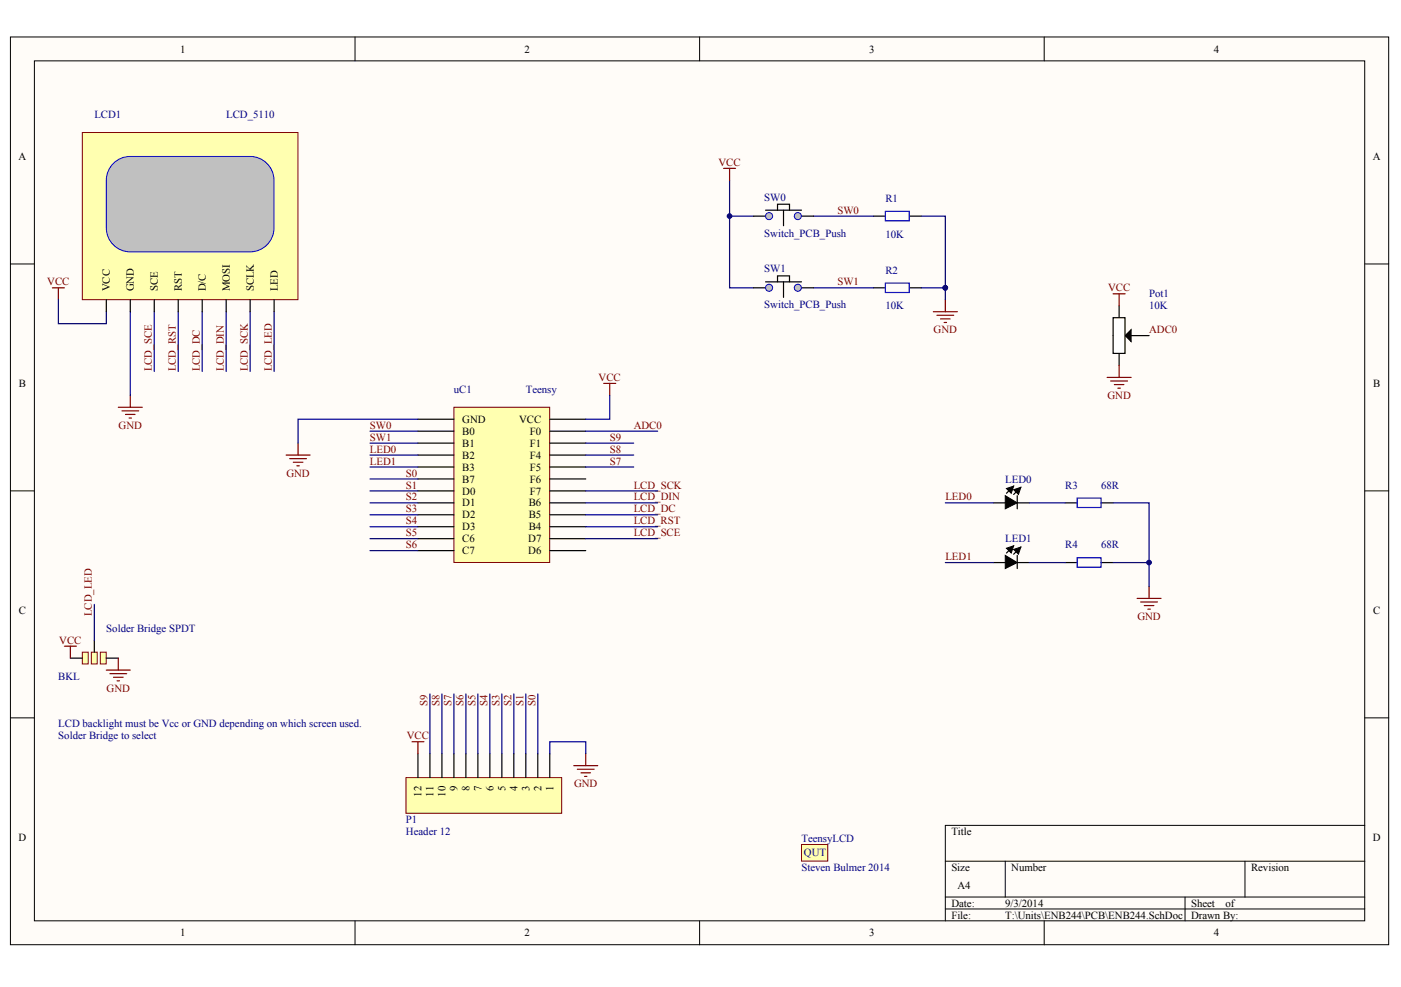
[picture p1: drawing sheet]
<svg xmlns="http://www.w3.org/2000/svg" width="287mm" height="202mm" viewBox="0 0 287 202" stroke-linecap="round" stroke-linejoin="round" font-family="sans-serif">
<g fill="#fffcf8" stroke="#000" stroke-width=".2">
<path d="M2.1 7.6h282.2v185.9h-282.2z"/>
<path d="M7 12.5h272.4v176.1h-272.4z"/>
</g>
<g fill="none" stroke="#000" stroke-width=".2">
<path d="M72.7 7.6v4.9M143.2 7.6v4.9M213.8 7.6v4.9M2.1 54.1h4.9M279.4 54.1h4.9M2.1 100.5h4.9M279.4 100.5h4.9M2.1 147h4.9M279.4 147h4.9M193.5 176.4h85.9M205.8 176.4v7.3M254.9 176.4v7.3"/>
<path d="M279.4 169h-85.9v19.6M72.7 188.6v4.9M143.2 188.6v4.9M193.5 183.7h85.9M193.5 186.2h85.9M213.8 188.6v4.9M242.6 183.7v4.9"/>
</g>
<path d="M92.9 83.4h19.6v31.8h-19.6z" fill="#ffffb0" stroke="#800000" stroke-width=".2"/>
<g fill="none" stroke="#000" stroke-width=".25">
<path d="M227.9 68.7h7.3M229.1 62.6v12.3M85.6 93.2h7.3M85.6 95.6h7.3M85.6 98.1h7.3M85.6 85.9h7.3M85.6 88.3h7.3M85.6 90.8h7.3M112.6 93.2h7.3M112.6 95.6h7.3M112.6 98.1h7.3M112.6 85.9h7.3"/>
<path d="M112.6 88.3h7.3M112.6 90.8h7.3M207.5 99.6l-1.5 1.4M209 99.8l-1.5 1.5M85.6 100.5h7.3M85.6 103h7.3M85.6 105.4h7.3M85.6 107.9h7.3M85.6 110.3h7.3M85.6 112.8h7.3M112.6 100.5h7.3M112.6 103h7.3"/>
<path d="M112.6 105.4h7.3M112.6 107.9h7.3M112.6 110.3h7.3M112.6 112.8h7.3M203.3 103h2.5M203.3 115.2h2.5M207.5 111.8l-1.5 1.5M208.2 103h2.5M208.2 101.5v2.7M208.2 113.7v2.7M208.2 115.2h2.5M209 112l-1.5 1.5"/>
</g>
<path d="M230.3 68.7l1.3-1.2v2.5zM205.8 101.5l2.4 1.5-2.4 1.2zM205.8 113.7l2.4 1.5-2.4 1.2zM206 100l1.5-.4-.5 1.4zM206 112.3l1.5-.5-.5 1.5zM207.5 100.3l1.5-.5-.5 1.5zM207.5 112.5l1.5-.5-.5 1.5z" fill="#000" stroke="#000" stroke-width=".2"/>
<path d="M227.9 65.1h2.4v7.3h-2.4z" fill="#fff" stroke="#000" stroke-width=".25"/>
<path d="M178.8 44.3h2.5M178.8 58.9h2.5M186.2 44.3h2.4M186.2 58.9h2.4M218.1 103h2.4M218.1 115.2h2.4M225.4 103h2.5M225.4 115.2h2.5" fill="none" stroke="#000" stroke-width=".25"/>
<path d="M181.3 43.3h4.8v1.9h-4.8zM181.3 58h4.8v1.9h-4.8zM220.5 102h4.9v1.9h-4.9zM220.5 114.2h4.9v2h-4.9z" fill="none" stroke="#00f" stroke-width=".25"/>
<g fill="none" stroke="#800000" stroke-width=".25">
<path d="M148.1 34.5h2.5M149.4 34.5v2.4M10.7 58.9h2.5M11.9 58.9v2.5M123.6 78.5h2.4M124.8 78.5v2.5M191.1 63.8h4.9M191.8 64.6h3.4M192.5 65.3h2M193.3 66h.5M193.5 61.4v2.4M226.6 77.3h5"/>
<path d="M227.4 78h3.4M227.9 60.2h2.4M228.1 78.8h2M228.9 79.5h.4M229.1 60.2v2.4M229.1 74.9v2.4M24.2 83.4h4.9M25 84.1h3.4M25.7 84.9h2M26.4 85.6h.5M26.7 81v2.4M58.6 93.2h4.9"/>
<path d="M59.3 93.9h3.4M60 94.7h2M60.8 95.4h.5M61 90.8v2.4M232.8 122.6h4.9M233.5 123.3h3.5M234.3 124h1.9M235 124.8h.5M235.2 120.1v2.5"/>
</g>
<g fill="none" stroke="#000080" stroke-width=".25">
<path d="M149.4 36.9v22h4.9M149.4 44.3h4.9M166.5 58.9h12.3M166.5 44.3h12.3M188.6 58.9h4.9v2.5M188.6 44.3h4.9v14.6M11.9 61.4v4.9h9.9v-2.5M26.7 63.8v17.2M31.6 63.8v12.3M36.5 63.8v12.3M41.4 63.8v12.3M46.3 63.8v12.3"/>
<path d="M51.2 63.8v12.3M56.1 63.8v12.3M75.7 88.3h9.9M75.7 90.8h9.9M75.7 93.2h9.9M75.7 95.6h9.9M75.7 98.1h9.9M85.6 85.9h-24.6v4.9M119.9 88.3h14.7M119.9 90.8h9.8M119.9 93.2h9.8M119.9 95.6h9.8"/>
<path d="M124.8 81v4.9h-4.9M75.7 103h9.9M75.7 110.3h9.9M75.7 107.9h9.9M75.7 105.4h9.9M75.7 100.5h9.9M75.7 112.8h9.9M119.9 103h14.7M119.9 110.3h14.7M119.9 107.9h14.7M119.9 105.4h14.7M119.9 100.5h14.7"/>
<path d="M193.5 115.2h9.8M193.5 103h9.8M210.7 115.2h7.4M210.7 103h7.4M227.9 103h7.3v17.1M227.9 115.2h7.3"/>
</g>
<g fill="#000080" stroke="#000080" stroke-width=".2">
<circle cx="193.5" cy="58.9" r=".48"/>
<circle cx="149.3" cy="44.3" r=".48"/>
<circle cx="235.2" cy="115.2" r=".48"/>
</g>
<path d="M83.1 159.3h31.9v7.3h-31.9z" fill="#ffffb0" stroke="#800000" stroke-width=".2"/>
<path d="M85.6 154.4v4.9M88 154.4v4.9M90.5 154.4v4.9M92.9 154.4v4.9M95.4 154.4v4.9M97.8 154.4v4.9M100.3 154.4v4.9M102.7 154.4v4.9M105.2 154.4v4.9M107.6 154.4v4.9M110.1 154.4v4.9M112.6 154.4v4.9" fill="none" stroke="#000" stroke-width=".25"/>
<path d="M84.3 151.9h2.5M85.6 151.9v2.5M117.5 156.8h4.9M118.2 157.5h3.4M118.9 158.3h2M119.7 159h.5M119.9 154.4v2.4" fill="none" stroke="#800000" stroke-width=".25"/>
<path d="M88 142.1v12.3M90.5 142.1v12.3M92.9 142.1v12.3M95.4 142.1v12.3M97.8 142.1v12.3M100.3 142.1v12.3M102.7 142.1v12.3M105.2 142.1v12.3M107.6 142.1v12.3M110.1 142.1v12.3M112.6 154.4v-2.5h7.3v2.5" fill="none" stroke="#000080" stroke-width=".25"/>
<path d="M164.1 173h5.4v3.4h-5.4z" fill="#ffffb0" stroke="#800000" stroke-width=".2"/>
<path d="M154.3 44.3h2.4M164.1 44.3h2.4" fill="none" stroke="#000" stroke-width=".25"/>
<g fill="#c0c0c0" stroke="#00f" stroke-width=".2">
<circle cx="157.4" cy="44.3" r=".72"/>
<circle cx="163.3" cy="44.3" r=".72"/>
</g>
<path d="M154.3 58.9h2.4M156.7 43h7.4M159.2 43v-1.2h2.4v1.2M160.4 43v3.2M164.1 58.9h2.4" fill="none" stroke="#000" stroke-width=".25"/>
<g fill="#c0c0c0" stroke="#00f" stroke-width=".2">
<circle cx="157.4" cy="58.9" r=".72"/>
<circle cx="163.3" cy="58.9" r=".72"/>
</g>
<path d="M156.7 57.7h7.4M159.2 57.7v-1.2h2.4v1.2M160.4 57.7v3.2" fill="none" stroke="#000" stroke-width=".25"/>
<path d="M16.9 27.1h44.1v34.3h-44.1z" fill="#ffffb0" stroke="#800000" stroke-width=".2"/>
<path d="M21.8 61.4v2.4M26.7 61.4v2.4M31.6 61.4v2.4M36.5 61.4v2.4M41.4 61.4v2.4M46.3 61.4v2.4M51.2 61.4v2.4M56.1 61.4v2.4" fill="none" stroke="#000" stroke-width=".25"/>
<path d="M22.9 33.8a4.9 4.9 0 0 1 3.8-1.8h24.5a4.9 4.9 0 0 1 4.9 4.9v9.8a4.9 4.9 0 0 1-4.9 4.9h-24.5a4.9 4.9 0 0 1-4.9-4.9v-9.8a4.9 4.9 0 0 1 1.1-3.1z" fill="#c0c0c0" stroke="#00f" stroke-width=".2"/>
<g fill="#ffffb0" stroke="#800000" stroke-width=".2">
<path d="M16.9 133.6h1.2v2.4h-1.2z"/>
<path d="M18.7 133.6h1.2v2.4h-1.2z"/>
</g>
<path d="M14.4 134.8h2.5M19.3 131.1v2.5" fill="none" stroke="#000" stroke-width=".25"/>
<path d="M20.5 133.6h1.2v2.4h-1.2z" fill="#ffffb0" stroke="#800000" stroke-width=".2"/>
<path d="M21.8 134.8h2.4" fill="none" stroke="#000" stroke-width=".25"/>
<path d="M19.3 123.8v7.3" fill="none" stroke="#000080" stroke-width=".25"/>
<path d="M13.2 132.3h2.4M14.4 132.3v2.5M21.8 137.2h4.9M22.5 138h3.4M23.2 138.7h2M24 139.4h.5M24.2 134.8v2.4" fill="none" stroke="#800000" stroke-width=".25"/>
<g font-size="2.2">
<text x="36.9" y="10.8">1</text>
<text x="107.4" y="10.8">2</text>
<text x="177.9" y="10.8">3</text>
<text x="248.5" y="10.8">4</text>
<text x="3.8" y="32.8">A</text>
<text x="281.1" y="32.8">A</text>
<text x="22.5" y="59.7" transform="rotate(-90 22.5 59.7)">VCC</text>
<text x="27.4" y="59.7" transform="rotate(-90 27.4 59.7)">GND</text>
<text x="32.3" y="59.7" transform="rotate(-90 32.3 59.7)">SCE</text>
<text x="37.2" y="59.7" transform="rotate(-90 37.2 59.7)">RST</text>
<text x="42.1" y="59.7" transform="rotate(-90 42.1 59.7)">D/C</text>
<text x="47" y="59.7" transform="rotate(-90 47 59.7)">MOSI</text>
<text x="52" y="59.7" transform="rotate(-90 52 59.7)">SCLK</text>
<text x="56.9" y="59.7" transform="rotate(-90 56.9 59.7)">LED</text>
<text x="3.8" y="79.3">B</text>
<text x="281.1" y="79.3">B</text>
<text x="94.6" y="86.6">GND</text>
<text x="94.6" y="89.1">B0</text>
<text x="106.3" y="86.6">VCC</text>
<text x="108.5" y="89.1">F0</text>
<text x="94.6" y="94">B2</text>
<text x="94.6" y="91.5">B1</text>
<text x="108.5" y="91.5">F1</text>
<text x="108.5" y="94">F4</text>
<text x="94.6" y="96.4">B3</text>
<text x="94.6" y="98.8">B7</text>
<text x="94.6" y="101.3">D0</text>
<text x="108.5" y="96.4">F5</text>
<text x="108.5" y="98.8">F6</text>
<text x="108.5" y="101.3">F7</text>
<text x="94.6" y="103.7">D1</text>
<text x="94.6" y="106.2">D2</text>
<text x="108.2" y="103.7">B6</text>
<text x="108.2" y="106.2">B5</text>
<text x="94.6" y="108.6">D3</text>
<text x="94.6" y="111.1">C6</text>
<text x="94.6" y="113.5">C7</text>
<text x="108.1" y="111.1">D7</text>
<text x="108.1" y="113.5">D6</text>
<text x="108.2" y="108.6">B4</text>
<text x="3.8" y="125.8">C</text>
<text x="281.1" y="125.8">C</text>
<text x="86.3" y="163.2" transform="rotate(-90 86.3 163.2)">12</text>
<text x="88.8" y="163.2" transform="rotate(-90 88.8 163.2)">11</text>
<text x="91.2" y="163.2" transform="rotate(-90 91.2 163.2)">10</text>
<text x="93.7" y="162.1" transform="rotate(-90 93.7 162.1)">9</text>
<text x="96.1" y="162.1" transform="rotate(-90 96.1 162.1)">8</text>
<text x="98.6" y="162.1" transform="rotate(-90 98.6 162.1)">7</text>
<text x="101" y="162.1" transform="rotate(-90 101 162.1)">6</text>
<text x="103.5" y="162.1" transform="rotate(-90 103.5 162.1)">5</text>
<text x="105.9" y="162.1" transform="rotate(-90 105.9 162.1)">4</text>
<text x="108.4" y="162.1" transform="rotate(-90 108.4 162.1)">3</text>
<text x="110.8" y="162.1" transform="rotate(-90 110.8 162.1)">2</text>
<text x="113.3" y="162.1" transform="rotate(-90 113.3 162.1)">1</text>
<text x="3.8" y="172.2">D</text>
<text x="194.8" y="171">Title</text>
<text x="281.1" y="172.2">D</text>
<text x="194.8" y="178.3">Size</text>
<text x="207" y="178.3">Number</text>
<text x="256.1" y="178.3">Revision</text>
<text x="194.8" y="185.7">Date:</text>
<text x="196" y="182">A4</text>
<text x="205.8" y="185.7">9/3/2014</text>
<text x="243.8" y="185.7">Sheet</text>
<text x="250.9" y="185.7">of</text>
<text x="36.9" y="191.8">1</text>
<text x="107.4" y="191.8">2</text>
<text x="177.9" y="191.8">3</text>
<text x="194.8" y="188.1">File:</text>
<text x="205.8" y="188.1">T:\Units\ENB244\PCB\ENB244.SchDoc</text>
<text x="243.8" y="188.1">Drawn By:</text>
<text x="248.5" y="191.8">4</text>
</g>
<g font-size="2.2" fill="#000080">
<text x="19.3" y="24.2">LCD1</text>
<text x="46.3" y="24.2">LCD_5110</text>
<text x="156.5" y="41.1">SW0</text>
<text x="181.3" y="41.3">R1</text>
<text x="156.5" y="48.4">Switch_PCB_Push</text>
<text x="181.3" y="48.7">10K</text>
<text x="156.5" y="55.8">SW1</text>
<text x="181.3" y="56">R2</text>
<text x="156.5" y="63.1">Switch_PCB_Push</text>
<text x="181.3" y="63.4">10K</text>
<text x="235.2" y="63.4">10K</text>
<text x="235.2" y="60.9">Pot1</text>
<text x="92.9" y="80.5">uC1</text>
<text x="107.6" y="80.5">Teensy</text>
<text x="205.8" y="98.8">LED0</text>
<text x="218.1" y="100.1">R3</text>
<text x="225.4" y="100.1">68R</text>
<text x="205.8" y="111.1">LED1</text>
<text x="218.1" y="112.3">R4</text>
<text x="225.4" y="112.3">68R</text>
<text x="21.8" y="129.4">Solder Bridge SPDT</text>
<text x="11.9" y="139.2">BKL</text>
<text x="11.9" y="149">LCD backlight must be Vcc or GND depending on which screen used.</text>
<text x="11.9" y="151.4">Solder Bridge to select</text>
<text x="83.1" y="168.6">P1</text>
<text x="83.1" y="171">Header 12</text>
<text x="164.1" y="172.5">TeensyLCD</text>
<text x="164.1" y="178.3">Steven Bulmer 2014</text>
<text x="164.6" y="175.4">QUT</text>
</g>
<g font-size="2.2" fill="#800000">
<text x="147.1" y="34">VCC</text>
<text x="171.4" y="43.8">SW0</text>
<text x="9.7" y="58.5">VCC</text>
<text x="171.4" y="58.5">SW1</text>
<text x="226.8" y="59.7">VCC</text>
<text x="191.1" y="68.2">GND</text>
<text x="235.2" y="68.2">ADC0</text>
<text x="31.1" y="76.1" transform="rotate(-90 31.1 76.1)">LCD_SCE</text>
<text x="36" y="76.1" transform="rotate(-90 36 76.1)">LCD_RST</text>
<text x="40.9" y="76.1" transform="rotate(-90 40.9 76.1)">LCD_DC</text>
<text x="45.8" y="76.1" transform="rotate(-90 45.8 76.1)">LCD_DIN</text>
<text x="50.7" y="76.1" transform="rotate(-90 50.7 76.1)">LCD_SCK</text>
<text x="55.6" y="76.1" transform="rotate(-90 55.6 76.1)">LCD_LED</text>
<text x="122.5" y="78">VCC</text>
<text x="226.7" y="81.7">GND</text>
<text x="24.3" y="87.8">GND</text>
<text x="75.7" y="87.8">SW0</text>
<text x="129.7" y="87.8">ADC0</text>
<text x="75.7" y="90.3">SW1</text>
<text x="75.7" y="92.7">LED0</text>
<text x="75.7" y="95.2">LED1</text>
<text x="124.8" y="90.3">S9</text>
<text x="124.8" y="92.7">S8</text>
<text x="124.8" y="95.2">S7</text>
<text x="58.6" y="97.6">GND</text>
<text x="83.1" y="97.6">S0</text>
<text x="83.1" y="100.1">S1</text>
<text x="129.7" y="100.1">LCD_SCK</text>
<text x="83.1" y="102.5">S2</text>
<text x="83.1" y="105">S3</text>
<text x="83.1" y="107.4">S4</text>
<text x="129.7" y="107.4">LCD_RST</text>
<text x="129.7" y="105">LCD_DC</text>
<text x="129.7" y="102.5">LCD_DIN</text>
<text x="193.5" y="102.5">LED0</text>
<text x="83.1" y="109.9">S5</text>
<text x="83.1" y="112.3">S6</text>
<text x="129.7" y="109.9">LCD_SCE</text>
<text x="193.5" y="114.7">LED1</text>
<text x="12.1" y="131.9">VCC</text>
<text x="18.8" y="126.2" transform="rotate(-90 18.8 126.2)">LCD_LED</text>
<text x="232.8" y="127">GND</text>
<text x="21.8" y="141.7">GND</text>
<text x="87.5" y="144.6" transform="rotate(-90 87.5 144.6)">S9</text>
<text x="90" y="144.6" transform="rotate(-90 90 144.6)">S8</text>
<text x="92.4" y="144.6" transform="rotate(-90 92.4 144.6)">S7</text>
<text x="94.9" y="144.6" transform="rotate(-90 94.9 144.6)">S6</text>
<text x="97.4" y="144.6" transform="rotate(-90 97.4 144.6)">S5</text>
<text x="99.8" y="144.6" transform="rotate(-90 99.8 144.6)">S4</text>
<text x="102.3" y="144.6" transform="rotate(-90 102.3 144.6)">S3</text>
<text x="104.7" y="144.6" transform="rotate(-90 104.7 144.6)">S2</text>
<text x="107.2" y="144.6" transform="rotate(-90 107.2 144.6)">S1</text>
<text x="109.6" y="144.6" transform="rotate(-90 109.6 144.6)">S0</text>
<text x="83.3" y="151.4">VCC</text>
<text x="117.5" y="161.2">GND</text>
</g>
</svg>
